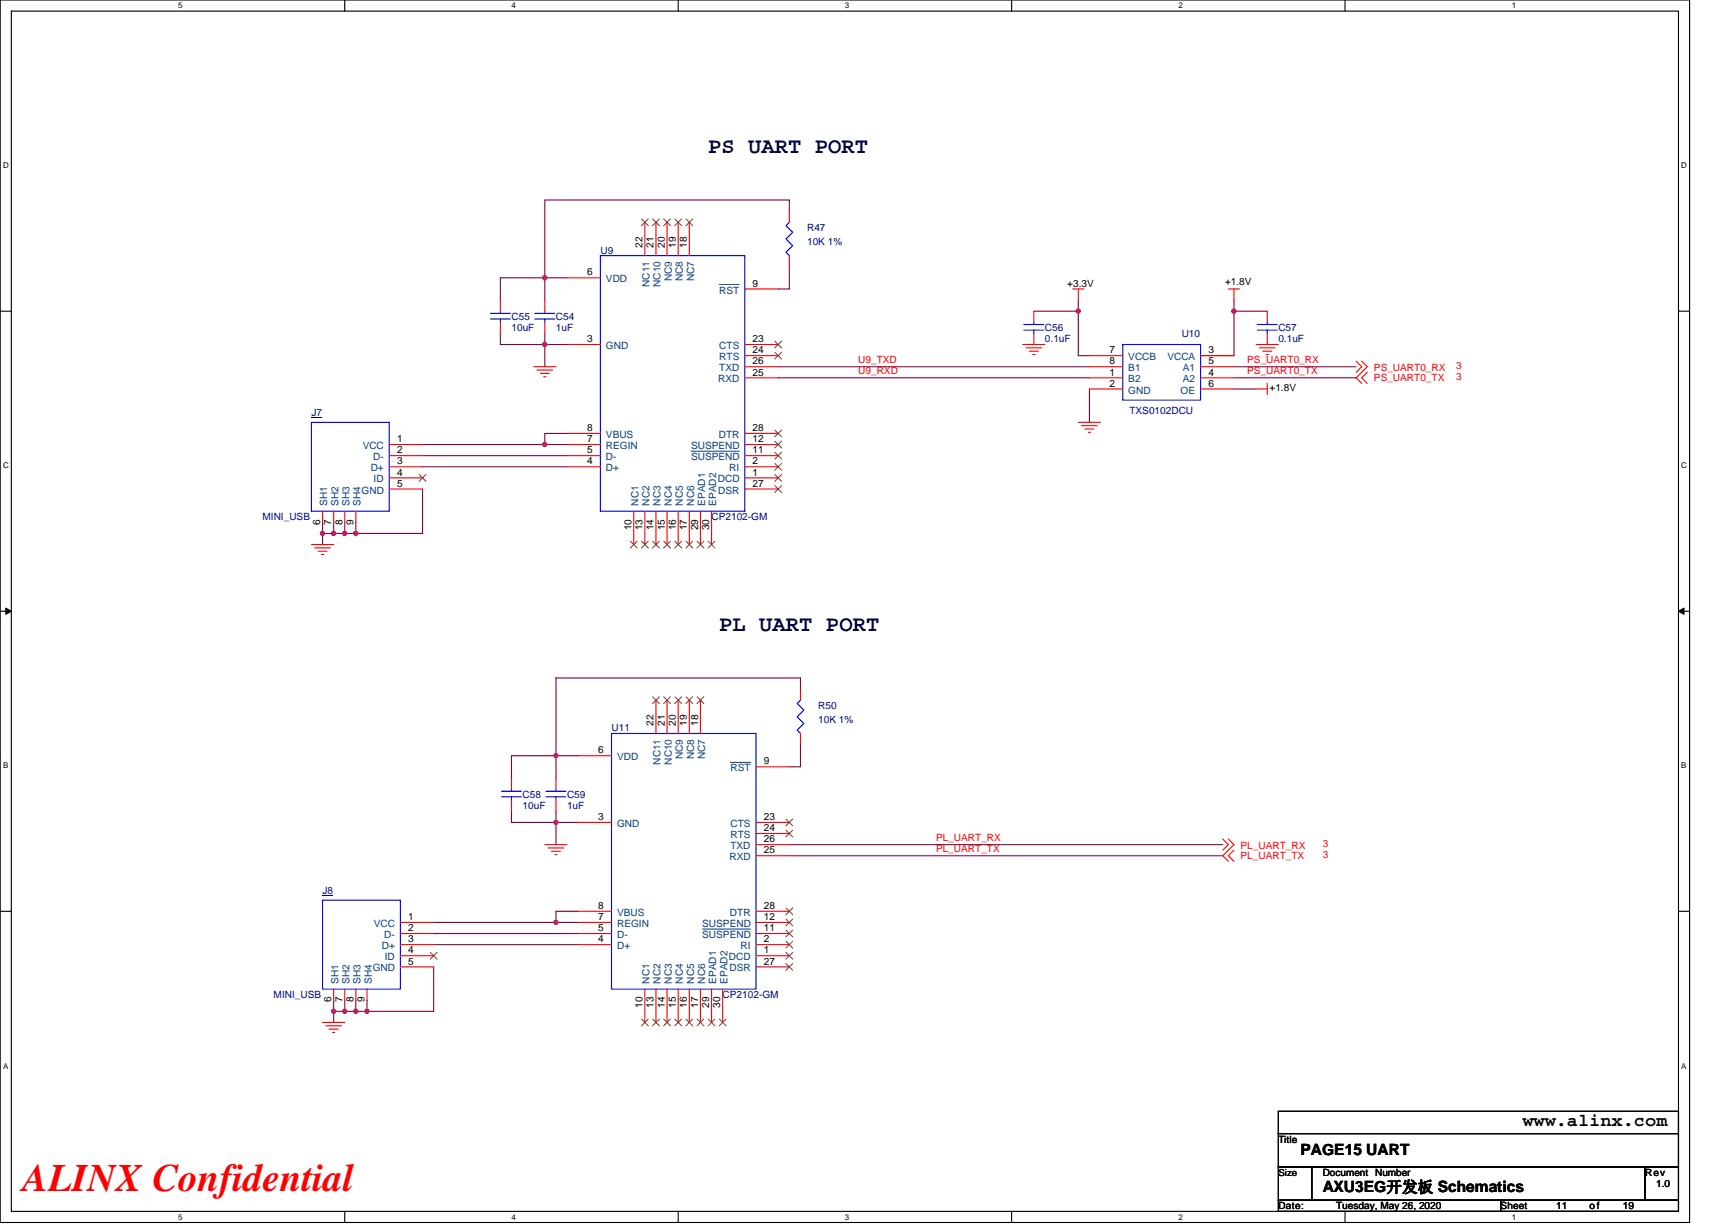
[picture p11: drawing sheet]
<svg xmlns="http://www.w3.org/2000/svg" width="297mm" height="210mm" viewBox="0 0 297 210" stroke-linecap="round" stroke-linejoin="round" font-family="sans-serif">
<path d="M0 0h289.6v209.5h-289.6zM1.9 1.9h285.8v205.7h-285.8z" fill="none" stroke="#000" stroke-width=".19"/>
<g fill="#fff">
<path d="M30.5 .2h.8v1.5h-.8z"/>
<path d="M30.5 207.8h.8v1.6h-.8z"/>
</g>
<path d="M59.1 0v1.9M59.1 207.6v1.9" fill="none" stroke="#000" stroke-width=".19"/>
<g fill="#fff">
<path d="M87.7 .2h.7v1.5h-.7z"/>
<path d="M87.7 207.8h.7v1.6h-.7z"/>
</g>
<path d="M116.2 0v1.9M116.2 207.6v1.9" fill="none" stroke="#000" stroke-width=".19"/>
<g fill="#fff">
<path d="M144.8 .2h.8v1.5h-.8z"/>
<path d="M144.8 207.8h.8v1.6h-.8z"/>
</g>
<path d="M173.4 0v1.9M173.4 207.6v1.9" fill="none" stroke="#000" stroke-width=".19"/>
<g fill="#fff">
<path d="M202 .2h.7v1.5h-.7z"/>
<path d="M202 207.8h.7v1.6h-.7z"/>
</g>
<path d="M230.5 0v1.9M230.5 207.6v1.9" fill="none" stroke="#000" stroke-width=".19"/>
<g fill="#fff">
<path d="M259.1 .2h.8v1.5h-.8z"/>
<path d="M259.1 207.8h.8v1.6h-.8z"/>
<path d="M.5 27.6h1v1.5h-1z"/>
<path d="M288.2 27.6h1v1.5h-1z"/>
<path d="M.5 79.1h1v1.5h-1z"/>
<path d="M288.2 79.1h1v1.5h-1z"/>
</g>
<path d="M0 53.3h1.9M287.7 53.3h1.9" fill="none" stroke="#000" stroke-width=".19"/>
<g fill="#fff">
<path d="M.5 130.5h.9v1.5h-.9z"/>
<path d="M288.2 130.5h.9v1.5h-.9z"/>
</g>
<path d="M0 104.8h1.9M287.7 104.8h1.9" fill="none" stroke="#000" stroke-width=".19"/>
<path d="M1 104.2l.9 .6-.9 .5zM287.7 104.8l.9-.6v1.1z" fill="#000" stroke="#000" stroke-width=".17"/>
<g fill="#fff">
<path d="M.5 181.9h.9v1.6h-.9z"/>
<path d="M288.2 181.9h.9v1.6h-.9z"/>
</g>
<path d="M0 156.2h1.9M287.7 156.2h1.9M219.1 190.5h68.6v3.8h-68.6zM219.1 194.3h68.6v5.7h-68.6zM219.1 200h5.7v5.7h-5.7zM219.1 205.7h38.1v1.9h-38.1zM224.8 200h57.2v5.7h-57.2zM257.2 205.7h30.5v1.9h-30.5zM282 200h5.7v5.7h-5.7z" fill="none" stroke="#000" stroke-width=".19"/>
<g fill="none" stroke="#800040" stroke-width=".19">
<path d="M135.3 36.2v-1.9h-41.9v13.3M85.8 57.2v1.9h7.6v3.8M93.4 47.6h3.8M93.4 57.2v1.9h3.8M93.4 47.6h-7.6v3.8M93.4 47.6v3.8M135.3 45.7v3.8h-1.9M177.2 53.3h7.6M184.8 53.3v7.7h1.9M184.8 51.4v1.9M211.5 53.3v7.7h-5.7M211.5 51.4v1.9h5.7"/>
<path d="M72.4 78.1h24.8M72.4 76.2h21M97.2 74.3h-3.8v1.9h3.8M133.4 64.8h53.3M133.4 62.9h53.3M186.7 66.7v5.7M211.5 66.7h3.8M211.5 62.9h20.9M211.5 64.8h20.9M55.3 91.4h1.9M55.3 89.5v1.9M55.3 91.4v1.9"/>
<path d="M57.2 89.5v1.9M57.2 91.4h1.9M59.1 91.4h1.9M59.1 89.5v1.9M61 89.5v1.9M72.4 80h24.8M72.4 83.8v7.6h-11.4M137.2 118.1v-1.9h-41.9v13.3M87.7 139.1v1.9h7.6v3.8M95.3 129.5h3.8M95.3 139.1v1.9h3.8M95.3 129.5h-7.6v3.8"/>
<path d="M95.3 129.5v3.8M137.2 127.6v3.8h-1.9M74.3 158.1h21M99.1 156.2h-3.8v1.9h3.8M135.3 144.8h74.3M135.3 146.7h74.3M57.2 173.4v1.9M57.2 171.4v2h1.9M59.1 171.4v2M59.1 173.4h1.9M61 173.4h1.9M61 171.4v2"/>
<path d="M62.9 171.4v2M74.3 160h24.8M74.3 161.9h24.8M74.3 165.7v7.7h-11.4"/>
</g>
<g fill="#f0f" stroke="#f0f" stroke-width=".19">
<circle cx="93.4" cy="47.6" r=".38"/>
<circle cx="93.4" cy="76.2" r=".38"/>
<circle cx="93.4" cy="59" r=".38"/>
<circle cx="184.8" cy="53.3" r=".38"/>
<circle cx="211.5" cy="53.3" r=".38"/>
<circle cx="57.2" cy="91.4" r=".38"/>
<circle cx="55.3" cy="91.4" r=".38"/>
<circle cx="59.1" cy="91.4" r=".38"/>
<circle cx="61" cy="91.4" r=".38"/>
<circle cx="95.3" cy="158.1" r=".38"/>
<circle cx="62.9" cy="173.3" r=".38"/>
<circle cx="95.3" cy="129.5" r=".38"/>
<circle cx="95.3" cy="141" r=".38"/>
<circle cx="57.2" cy="173.3" r=".38"/>
<circle cx="61" cy="173.3" r=".38"/>
<circle cx="59.1" cy="173.3" r=".38"/>
</g>
<g fill="none" stroke="#f00" stroke-width=".19">
<path d="M135.3 36.2v1.9M135.3 43.8v1.9M175.3 59.1h3.8M175.9 59.6h2.6M183.9 49.5h1.9M184.8 49.5v1.9M210.5 49.5h1.9M211.5 49.5v1.9M215.3 59.1h3.8M215.9 59.6h2.6M217.2 53.3v1.9M217.2 57.1v2"/>
<path d="M91.5 62.9h3.8M92.1 63.4h2.6M92.6 64h1.5M93.2 64.6h.4M176.4 60.2h1.6M177 60.8h.4M184.8 72.4h3.8M185.4 73h2.7M186 73.5h1.5M186.5 74.1h.4M186.7 62.9h5.7M186.7 61h5.7"/>
<path d="M186.7 66.7h5.7M186.7 64.8h5.7M205.8 62.9h5.7M205.8 61h5.7M205.8 66.7h5.7M205.8 64.8h5.7M215.3 66.7h1.9M216.4 60.2h1.6M217 60.8h.4M217.2 65.7v1.9M232.4 61.9l1 1-1 .9M233.4 61.9l1 1-2 1.9 1 .9"/>
<path d="M234.4 63.8l-1 1 1 .9M53.4 93.3h3.8M54 93.9h2.6M54.5 94.5h1.5M55.1 95.1h.4M137.2 118.1v1.9M87.7 133.3v2M87.7 137.2v1.9M95.3 133.3v2M95.3 137.2v1.9M99.1 129.5h5.7M112.4 120v5.7"/>
<path d="M114.3 120v5.7M116.2 120v5.7M118.1 120v5.7M120.1 120v5.7M129.6 131.4h5.7M137.2 125.7v1.9M93.4 144.8h3.8M94 145.4h2.6M94.5 145.9h1.6M95.1 146.5h.4M99.1 141h5.7M99.1 158.1h5.7"/>
<path d="M99.1 156.2h5.7M129.6 158.1h5.7M129.6 141h5.7M129.6 142.9h5.7M129.6 146.7h5.7M129.6 144.8h5.7M129.6 156.2h5.7M209.6 143.8l.9 1-.9 .9M210.5 143.8l1 1-1.9 1.9 .9 .9M211.5 145.7l-1 1 1 .9M55.3 175.3h3.8M55.9 175.8h2.6"/>
<path d="M56.4 176.4h1.6M57 177h.4M99.1 161.9h5.7M99.1 160h5.7M110.5 169.5v5.8M112.4 169.5v5.8M114.3 169.5v5.8M116.2 169.5v5.8M118.1 169.5v5.8M120.1 169.5v5.8M122 169.5v5.8M123.9 169.5v5.8"/>
<path d="M129.6 163.8h5.7M129.6 161.9h5.7M129.6 160h5.7M129.6 165.7h5.7"/>
</g>
<g fill="none" stroke="#00f" stroke-width=".19">
<path d="M135.3 38.1l-.6 .6 1.2 1.1-1.2 1.2 1.2 1.1-1.2 1.1 .6 .6M192.4 59.1h13.4v9.5h-13.4zM215.5 56.6h3.4M215.5 55.6h3.4M217.2 55.2v.4M217.2 56.6v.6M86 136.6h3.4M86 135.6h3.4M87.7 135.3v.3M87.7 136.6v.6M93.6 136.6h3.4M93.6 135.6h3.4"/>
<path d="M95.3 135.3v.3M95.3 136.6v.6M104.8 125.7h24.8v43.8h-24.8zM137.2 120l-.6 .6 1.2 1.1-1.2 1.2 1.2 1.1-1.2 1.2 .6 .5M55.3 154.3h13.3v15.2h-13.3z"/>
</g>
<g fill="none" stroke="#804000" stroke-width=".17">
<path d="M111.9 119.4l1.1 1.2M113 119.4l-1.2 1.2M113.8 119.4l1.1 1.2M114.9 119.4l-1.2 1.2M115.7 119.4l1.1 1.2M116.8 119.4l-1.1 1.2M117.6 119.4l1.1 1.2M118.7 119.4l-1.1 1.2M119.5 119.4l1.1 1.2M120.6 119.4l-1.1 1.2M134.7 159.4l1.2 1.2M134.7 157.5l1.2 1.2"/>
<path d="M134.7 140.4l1.2 1.2M134.7 142.3l1.2 1.2M134.7 155.6l1.2 1.2M135.9 159.4l-1.2 1.2M135.9 157.5l-1.2 1.2M135.9 140.4l-1.2 1.2M135.9 142.3l-1.2 1.2M135.9 155.6l-1.2 1.2M110 174.7l1.1 1.2M111.1 174.7l-1.2 1.2M111.9 174.7l1.1 1.2M113 174.7l-1.2 1.2"/>
<path d="M113.8 174.7l1.1 1.2M114.9 174.7l-1.2 1.2M115.7 174.7l1.1 1.2M116.8 174.7l-1.1 1.2M117.6 174.7l1.1 1.2M118.7 174.7l-1.1 1.2M119.5 174.7l1.1 1.2M120.6 174.7l-1.1 1.2M121.4 174.7l1.2 1.2M122.5 174.7l-1.1 1.2M123.3 174.7l1.2 1.2M124.4 174.7l-1.1 1.2"/>
<path d="M134.7 163.3l1.2 1.1M134.7 161.4l1.2 1.1M134.7 165.2l1.2 1.1M135.9 163.3l-1.2 1.1M135.9 161.4l-1.2 1.1M135.9 165.2l-1.2 1.1"/>
</g>
<path d="M125.2 130.7h3.4M120.4 159.3h8.2" fill="none" stroke="#004080" stroke-width=".17"/>
<path d="M55.3 153.4h1.8v.1h-1.8z" fill="#000080"/>
<g fill="none" stroke="#f00" stroke-width=".19">
<path d="M110.5 38.1v5.7M112.4 38.1v5.7M114.3 38.1v5.7M116.2 38.1v5.7M118.1 38.1v5.7M85.8 51.4v1.9M85.8 55.2v1.9M93.4 51.4v1.9M93.4 55.2v1.9M97.2 59.1h5.7M97.2 47.6h5.7M127.7 49.5h5.7"/>
<path d="M127.7 59.1h5.7M177.2 53.3v1.9M177.2 57.1v2M97.2 78.1h5.7M97.2 76.2h5.7M97.2 74.3h5.7M127.7 78.1h5.7M127.7 76.2h5.7M127.7 61h5.7M127.7 64.8h5.7M127.7 62.9h5.7M127.7 74.3h5.7"/>
<path d="M97.2 80h5.7M108.6 87.6v5.7M110.5 87.6v5.7M112.4 87.6v5.7M114.3 87.6v5.7M116.2 87.6v5.7M118.1 87.6v5.7M120.1 87.6v5.7M122 87.6v5.7M127.7 81.9h5.7M127.7 80h5.7M127.7 83.8h5.7"/>
<path d="M68.6 158.1h5.7M57.2 169.5v2M59.1 169.5v2M61 169.5v2M62.9 169.5v2M68.6 160h5.7M68.6 161.9h5.7M68.6 163.8h5.7M68.6 165.7h5.7"/>
</g>
<g fill="none" stroke="#804000" stroke-width=".17">
<path d="M110 37.5l1.1 1.2M111.1 37.5l-1.2 1.2M111.9 37.5l1.1 1.2M113 37.5l-1.2 1.2M113.8 37.5l1.1 1.2M114.9 37.5l-1.2 1.2M115.7 37.5l1.1 1.2M116.8 37.5l-1.1 1.2M117.6 37.5l1.1 1.2M118.7 37.5l-1.1 1.2M132.8 58.5l1.2 1.1M134 58.5l-1.2 1.1"/>
<path d="M132.8 79.4l1.2 1.2M132.8 77.5l1.2 1.2M132.8 75.6l1.2 1.2M132.8 60.4l1.2 1.2M132.8 73.7l1.2 1.2M134 79.4l-1.2 1.2M134 77.5l-1.2 1.2M134 75.6l-1.2 1.2M134 60.4l-1.2 1.2M134 73.7l-1.2 1.2M108.1 92.8l1.1 1.1M109.2 92.8l-1.2 1.1"/>
<path d="M110 92.8l1.1 1.1M111.1 92.8l-1.2 1.1M111.9 92.8l1.1 1.1M113 92.8l-1.2 1.1M113.8 92.8l1.1 1.1M114.9 92.8l-1.2 1.1M115.7 92.8l1.1 1.1M116.8 92.8l-1.1 1.1M117.6 92.8l1.1 1.1M118.7 92.8l-1.1 1.1M119.5 92.8l1.1 1.1M120.6 92.8l-1.1 1.1"/>
<path d="M121.4 92.8l1.2 1.1M122.5 92.8l-1.1 1.1M132.8 81.3l1.2 1.2M132.8 83.2l1.2 1.2M134 81.3l-1.2 1.2M134 83.2l-1.2 1.2M73.8 163.3l1.1 1.1M74.9 163.3l-1.2 1.1"/>
</g>
<g fill="none" stroke="#00f" stroke-width=".19">
<path d="M84 54.7h3.5M84 53.7h3.5M85.8 53.3v.4M85.8 54.7v.5M91.7 54.7h3.4M91.7 53.7h3.4M93.4 53.3v.4M93.4 54.7v.5M102.9 43.8h24.8v43.8h-24.8zM175.5 56.6h3.4M175.5 55.6h3.4M177.2 55.2v.4"/>
<path d="M177.2 56.6v.6M53.4 72.4h13.3v15.2h-13.3z"/>
</g>
<path d="M123.3 48.8h3.4M118.5 77.3h8.2" fill="none" stroke="#004080" stroke-width=".17"/>
<path d="M53.4 71.5h1.8v.1h-1.8z" fill="#000080"/>
<path d="M66.7 76.2h5.7M66.7 78.1h5.7M55.3 87.6v1.9M57.2 87.6v1.9M59.1 87.6v1.9M61 87.6v1.9M66.7 80h5.7M66.7 81.9h5.7M66.7 83.8h5.7" fill="none" stroke="#f00" stroke-width=".19"/>
<path d="M71.9 81.3l1.1 1.2M73 81.3l-1.2 1.2" fill="none" stroke="#804000" stroke-width=".17"/>
<g fill="#f0f" stroke="#f0f" stroke-width=".19">
<circle cx="93.4" cy="47.6" r=".38"/>
<circle cx="93.4" cy="76.2" r=".38"/>
<circle cx="93.4" cy="59" r=".38"/>
<circle cx="184.8" cy="53.3" r=".38"/>
<circle cx="211.5" cy="53.3" r=".38"/>
<circle cx="57.2" cy="91.4" r=".38"/>
<circle cx="55.3" cy="91.4" r=".38"/>
<circle cx="59.1" cy="91.4" r=".38"/>
<circle cx="61" cy="91.4" r=".38"/>
<circle cx="95.3" cy="158.1" r=".38"/>
<circle cx="62.9" cy="173.3" r=".38"/>
<circle cx="95.3" cy="129.5" r=".38"/>
<circle cx="95.3" cy="141" r=".38"/>
<circle cx="57.2" cy="173.3" r=".38"/>
<circle cx="61" cy="173.3" r=".38"/>
<circle cx="59.1" cy="173.3" r=".38"/>
</g>
<text font-size="6.7" fill="#f00" x="3.8" y="204.1">ALINX Confidential</text>
<g font-size="3.8" fill="#000040">
<text x="121.4" y="26.2">PS UART PORT</text>
<text x="123.3" y="108.1">PL UART PORT</text>
</g>
<text font-size="3" x="261" y="193.1">www.alinx.com</text>
<g font-size="2.7">
<text x="222.9" y="197.9">PAGE15 UART</text>
<text x="226.7" y="204.4">AXU3EG开发板 Schematics</text>
</g>
<g font-size="1.7" fill="#000080">
<text x="138.3" y="39.6">R47</text>
<text x="138.3" y="41.9">10K 1%</text>
<text x="102.9" y="43.5">U9</text>
<text x="87.7" y="54.9">C55</text>
<text x="87.7" y="56.8">10uF</text>
<text x="95.3" y="54.9">C54</text>
<text x="95.3" y="56.8">1uF</text>
<text x="179.1" y="56.8">C56</text>
<text x="179.1" y="58.7">0.1uF</text>
<text x="202.5" y="57.7">U10</text>
<text x="219.1" y="56.8">C57</text>
<text x="219.1" y="58.7">0.1uF</text>
<text x="53.4" y="71.3">J7</text>
<text x="193.6" y="70.9">TXS0102DCU</text>
<text x="45" y="89.2">MINI_USB</text>
<text x="122" y="89.2">CP2102-GM</text>
<text x="104.8" y="125.4">U11</text>
<text x="140.2" y="121.6">R50</text>
<text x="140.2" y="123.8">10K 1%</text>
<text x="89.6" y="136.8">C58</text>
<text x="97.2" y="136.8">C59</text>
<text x="89.6" y="138.7">10uF</text>
<text x="97.2" y="138.7">1uF</text>
<text x="55.3" y="153.2">J8</text>
<text x="46.9" y="171.1">MINI_USB</text>
<text x="123.9" y="171.1">CP2102-GM</text>
</g>
<g font-size="1.7">
<text x="100.6" y="47.2">6</text>
<text x="110.1" y="42.5" transform="rotate(-90 110.1 42.5)">22</text>
<text x="112" y="42.5" transform="rotate(-90 112 42.5)">21</text>
<text x="113.9" y="42.5" transform="rotate(-90 113.9 42.5)">20</text>
<text x="115.8" y="42.5" transform="rotate(-90 115.8 42.5)">19</text>
<text x="117.7" y="42.5" transform="rotate(-90 117.7 42.5)">18</text>
<text x="129" y="49.1">9</text>
<text x="182.9" y="49.2">+3.3V</text>
<text x="210" y="48.8">+1.8V</text>
<text x="100.6" y="58.7">3</text>
<text x="129" y="58.7">23</text>
<text x="129" y="60.6">24</text>
<text x="129" y="64.4">25</text>
<text x="129" y="62.5">26</text>
<text x="190.2" y="62.5">8</text>
<text x="190.2" y="60.6">7</text>
<text x="190.2" y="64.4">1</text>
<text x="207.1" y="60.6">3</text>
<text x="207.1" y="62.5">5</text>
<text x="207.1" y="64.4">4</text>
<text x="190.2" y="66.3">2</text>
<text x="207.1" y="66.3">6</text>
<text x="217.6" y="67.1">+1.8V</text>
<text x="68" y="75.8">1</text>
<text x="68" y="77.7">2</text>
<text x="100.6" y="77.7">5</text>
<text x="100.6" y="75.8">7</text>
<text x="100.6" y="73.9">8</text>
<text x="129" y="75.8">12</text>
<text x="129" y="77.7">11</text>
<text x="129" y="73.9">28</text>
<text x="68" y="79.6">3</text>
<text x="68" y="83.4">5</text>
<text x="68" y="81.5">4</text>
<text x="100.6" y="79.6">4</text>
<text x="129" y="83.4">27</text>
<text x="129" y="81.5">1</text>
<text x="129" y="79.6">2</text>
<text x="54.9" y="89.9" transform="rotate(-90 54.9 89.9)">6</text>
<text x="56.8" y="89.9" transform="rotate(-90 56.8 89.9)">7</text>
<text x="58.7" y="89.9" transform="rotate(-90 58.7 89.9)">8</text>
<text x="60.6" y="89.9" transform="rotate(-90 60.6 89.9)">9</text>
<text x="108.2" y="90.9" transform="rotate(-90 108.2 90.9)">10</text>
<text x="110.1" y="90.9" transform="rotate(-90 110.1 90.9)">13</text>
<text x="112" y="90.9" transform="rotate(-90 112 90.9)">14</text>
<text x="113.9" y="90.9" transform="rotate(-90 113.9 90.9)">15</text>
<text x="115.8" y="90.9" transform="rotate(-90 115.8 90.9)">16</text>
<text x="117.7" y="90.9" transform="rotate(-90 117.7 90.9)">17</text>
<text x="119.7" y="90.9" transform="rotate(-90 119.7 90.9)">29</text>
<text x="121.6" y="90.9" transform="rotate(-90 121.6 90.9)">30</text>
<text x="112" y="124.4" transform="rotate(-90 112 124.4)">22</text>
<text x="113.9" y="124.4" transform="rotate(-90 113.9 124.4)">21</text>
<text x="115.8" y="124.4" transform="rotate(-90 115.8 124.4)">20</text>
<text x="117.7" y="124.4" transform="rotate(-90 117.7 124.4)">19</text>
<text x="119.7" y="124.4" transform="rotate(-90 119.7 124.4)">18</text>
<text x="102.5" y="129.1">6</text>
<text x="130.9" y="131">9</text>
<text x="102.5" y="140.6">3</text>
<text x="130.9" y="140.6">23</text>
<text x="130.9" y="142.5">24</text>
<text x="130.9" y="146.3">25</text>
<text x="130.9" y="144.4">26</text>
<text x="102.5" y="155.8">8</text>
<text x="130.9" y="155.8">28</text>
<text x="70" y="157.7">1</text>
<text x="70" y="161.5">3</text>
<text x="70" y="159.6">2</text>
<text x="102.5" y="161.5">4</text>
<text x="102.5" y="159.6">5</text>
<text x="102.5" y="157.7">7</text>
<text x="130.9" y="157.7">12</text>
<text x="130.9" y="159.6">11</text>
<text x="130.9" y="161.5">2</text>
<text x="70" y="165.3">5</text>
<text x="70" y="163.4">4</text>
<text x="130.9" y="165.3">27</text>
<text x="130.9" y="163.4">1</text>
<text x="56.8" y="171.8" transform="rotate(-90 56.8 171.8)">6</text>
<text x="58.7" y="171.8" transform="rotate(-90 58.7 171.8)">7</text>
<text x="60.6" y="171.8" transform="rotate(-90 60.6 171.8)">8</text>
<text x="62.5" y="171.8" transform="rotate(-90 62.5 171.8)">9</text>
<text x="110.1" y="172.8" transform="rotate(-90 110.1 172.8)">10</text>
<text x="112" y="172.8" transform="rotate(-90 112 172.8)">13</text>
<text x="113.9" y="172.8" transform="rotate(-90 113.9 172.8)">14</text>
<text x="115.8" y="172.8" transform="rotate(-90 115.8 172.8)">15</text>
<text x="117.7" y="172.8" transform="rotate(-90 117.7 172.8)">16</text>
<text x="119.7" y="172.8" transform="rotate(-90 119.7 172.8)">17</text>
<text x="121.6" y="172.8" transform="rotate(-90 121.6 172.8)">29</text>
<text x="123.5" y="172.8" transform="rotate(-90 123.5 172.8)">30</text>
<text x="219.1" y="195.9">Title</text>
<text x="219.1" y="201.5">Size</text>
<text x="226.7" y="201.6">Document Number</text>
<text x="282" y="201.6">Rev</text>
<text x="283.9" y="203.5">1.0</text>
<text x="219.1" y="207.3">Date:</text>
<text x="229" y="207.3">Tuesday, May 26, 2020</text>
<text x="257.2" y="207.3">Sheet</text>
<text x="266.7" y="207.3">11</text>
<text x="272.5" y="207.3">of</text>
<text x="278.2" y="207.3">19</text>
</g>
<g font-size="1.7" fill="#004080">
<text x="103.9" y="48.4">VDD</text>
<text x="111.3" y="49.2" transform="rotate(-90 111.3 49.2)">NC11</text>
<text x="113.2" y="49.2" transform="rotate(-90 113.2 49.2)">NC10</text>
<text x="115.1" y="48.2" transform="rotate(-90 115.1 48.2)">NC9</text>
<text x="117" y="48.2" transform="rotate(-90 117 48.2)">NC8</text>
<text x="119" y="48.2" transform="rotate(-90 119 48.2)">NC7</text>
<text x="123.3" y="50.3">RST</text>
<text x="103.9" y="59.8">GND</text>
<text x="123.3" y="59.8">CTS</text>
<text x="123.1" y="65.6">RXD</text>
<text x="123.3" y="61.7">RTS</text>
<text x="123.3" y="63.6">TXD</text>
<text x="193.4" y="63.6">B1</text>
<text x="193.4" y="61.7">VCCB</text>
<text x="193.4" y="65.6">B2</text>
<text x="200.1" y="61.7">VCCA</text>
<text x="202.7" y="63.6">A1</text>
<text x="202.7" y="65.6">A2</text>
<text x="193.4" y="67.5">GND</text>
<text x="202.3" y="67.5">OE</text>
<text x="62.2" y="77">VCC</text>
<text x="103.9" y="77">REGIN</text>
<text x="103.9" y="75.1">VBUS</text>
<text x="118.5" y="77">SUSPEND</text>
<text x="123.2" y="75.1">DTR</text>
<text x="63.5" y="80.8">D+</text>
<text x="64" y="78.9">D-</text>
<text x="64" y="82.7">ID</text>
<text x="103.9" y="80.8">D+</text>
<text x="103.9" y="78.9">D-</text>
<text x="118.5" y="78.9">SUSPEND</text>
<text x="123" y="82.7">DCD</text>
<text x="125" y="80.8">RI</text>
<text x="56.1" y="86.7" transform="rotate(-90 56.1 86.7)">SH1</text>
<text x="58" y="86.7" transform="rotate(-90 58 86.7)">SH2</text>
<text x="59.9" y="86.7" transform="rotate(-90 59.9 86.7)">SH3</text>
<text x="61.8" y="86.7" transform="rotate(-90 61.8 86.7)">SH4</text>
<text x="62" y="84.6">GND</text>
<text x="109.4" y="86.7" transform="rotate(-90 109.4 86.7)">NC1</text>
<text x="111.3" y="86.7" transform="rotate(-90 111.3 86.7)">NC2</text>
<text x="113.2" y="86.7" transform="rotate(-90 113.2 86.7)">NC3</text>
<text x="115.1" y="86.7" transform="rotate(-90 115.1 86.7)">NC4</text>
<text x="117" y="86.7" transform="rotate(-90 117 86.7)">NC5</text>
<text x="119" y="86.7" transform="rotate(-90 119 86.7)">NC6</text>
<text x="120.9" y="86.7" transform="rotate(-90 120.9 86.7)">EPAD1</text>
<text x="122.8" y="86.7" transform="rotate(-90 122.8 86.7)">EPAD2</text>
<text x="123.1" y="84.6">DSR</text>
<text x="105.8" y="130.3">VDD</text>
<text x="113.2" y="131.1" transform="rotate(-90 113.2 131.1)">NC11</text>
<text x="115.1" y="131.1" transform="rotate(-90 115.1 131.1)">NC10</text>
<text x="117" y="130.1" transform="rotate(-90 117 130.1)">NC9</text>
<text x="119" y="130.1" transform="rotate(-90 119 130.1)">NC8</text>
<text x="120.9" y="130.1" transform="rotate(-90 120.9 130.1)">NC7</text>
<text x="125.2" y="132.2">RST</text>
<text x="105.8" y="141.8">GND</text>
<text x="125.2" y="141.8">CTS</text>
<text x="125.2" y="143.7">RTS</text>
<text x="125" y="147.5">RXD</text>
<text x="125.2" y="145.6">TXD</text>
<text x="64.1" y="158.9">VCC</text>
<text x="65.9" y="160.8">D-</text>
<text x="105.8" y="160.8">D-</text>
<text x="105.8" y="158.9">REGIN</text>
<text x="105.8" y="157">VBUS</text>
<text x="120.4" y="160.8">SUSPEND</text>
<text x="120.4" y="158.9">SUSPEND</text>
<text x="125.1" y="157">DTR</text>
<text x="63.9" y="166.5">GND</text>
<text x="65.4" y="162.7">D+</text>
<text x="66" y="164.6">ID</text>
<text x="105.8" y="162.7">D+</text>
<text x="124.9" y="164.6">DCD</text>
<text x="125" y="166.5">DSR</text>
<text x="126.9" y="162.7">RI</text>
<text x="58" y="168.6" transform="rotate(-90 58 168.6)">SH1</text>
<text x="59.9" y="168.6" transform="rotate(-90 59.9 168.6)">SH2</text>
<text x="61.8" y="168.6" transform="rotate(-90 61.8 168.6)">SH3</text>
<text x="63.7" y="168.6" transform="rotate(-90 63.7 168.6)">SH4</text>
<text x="111.3" y="168.6" transform="rotate(-90 111.3 168.6)">NC1</text>
<text x="113.2" y="168.6" transform="rotate(-90 113.2 168.6)">NC2</text>
<text x="115.1" y="168.6" transform="rotate(-90 115.1 168.6)">NC3</text>
<text x="117" y="168.6" transform="rotate(-90 117 168.6)">NC4</text>
<text x="119" y="168.6" transform="rotate(-90 119 168.6)">NC5</text>
<text x="120.9" y="168.6" transform="rotate(-90 120.9 168.6)">NC6</text>
<text x="122.8" y="168.6" transform="rotate(-90 122.8 168.6)">EPAD1</text>
<text x="124.7" y="168.6" transform="rotate(-90 124.7 168.6)">EPAD2</text>
</g>
<g font-size="1.7" fill="#f00">
<text x="147.1" y="62.3">U9_TXD</text>
<text x="147.1" y="64.2">U9_RXD</text>
<text x="213.8" y="62.3">PS_UART0_RX</text>
<text x="213.8" y="64.2">PS_UART0_TX</text>
<text x="235.5" y="63.6">PS_UART0_RX</text>
<text x="235.5" y="65.4">PS_UART0_TX</text>
<text x="249.6" y="63.3">3</text>
<text x="249.6" y="65.2">3</text>
<text x="160.4" y="144.2">PL_UART_RX</text>
<text x="160.4" y="146.1">PL_UART_TX</text>
<text x="212.6" y="145.6">PL_UART_RX</text>
<text x="212.6" y="147.3">PL_UART_TX</text>
<text x="226.7" y="145.2">3</text>
<text x="226.7" y="147.1">3</text>
</g>
<g font-size="1.4">
<text x="30.5" y="1.4">5</text>
<text x="87.7" y="1.4">4</text>
<text x="144.8" y="1.4">3</text>
<text x="202" y="1.4">2</text>
<text x="259.1" y="1.4">1</text>
<text x=".5" y="28.9">D</text>
<text x="288.2" y="28.9">D</text>
<text x=".5" y="80.3">C</text>
<text x="288.2" y="80.3">C</text>
<text x=".5" y="131.7">B</text>
<text x="288.2" y="131.7">B</text>
<text x=".5" y="183.2">A</text>
<text x="288.2" y="183.2">A</text>
<text x="30.5" y="209.1">5</text>
<text x="87.7" y="209.1">4</text>
<text x="144.8" y="209.1">3</text>
<text x="202" y="209.1">2</text>
<text x="259.1" y="209.1">1</text>
</g>
</svg>
